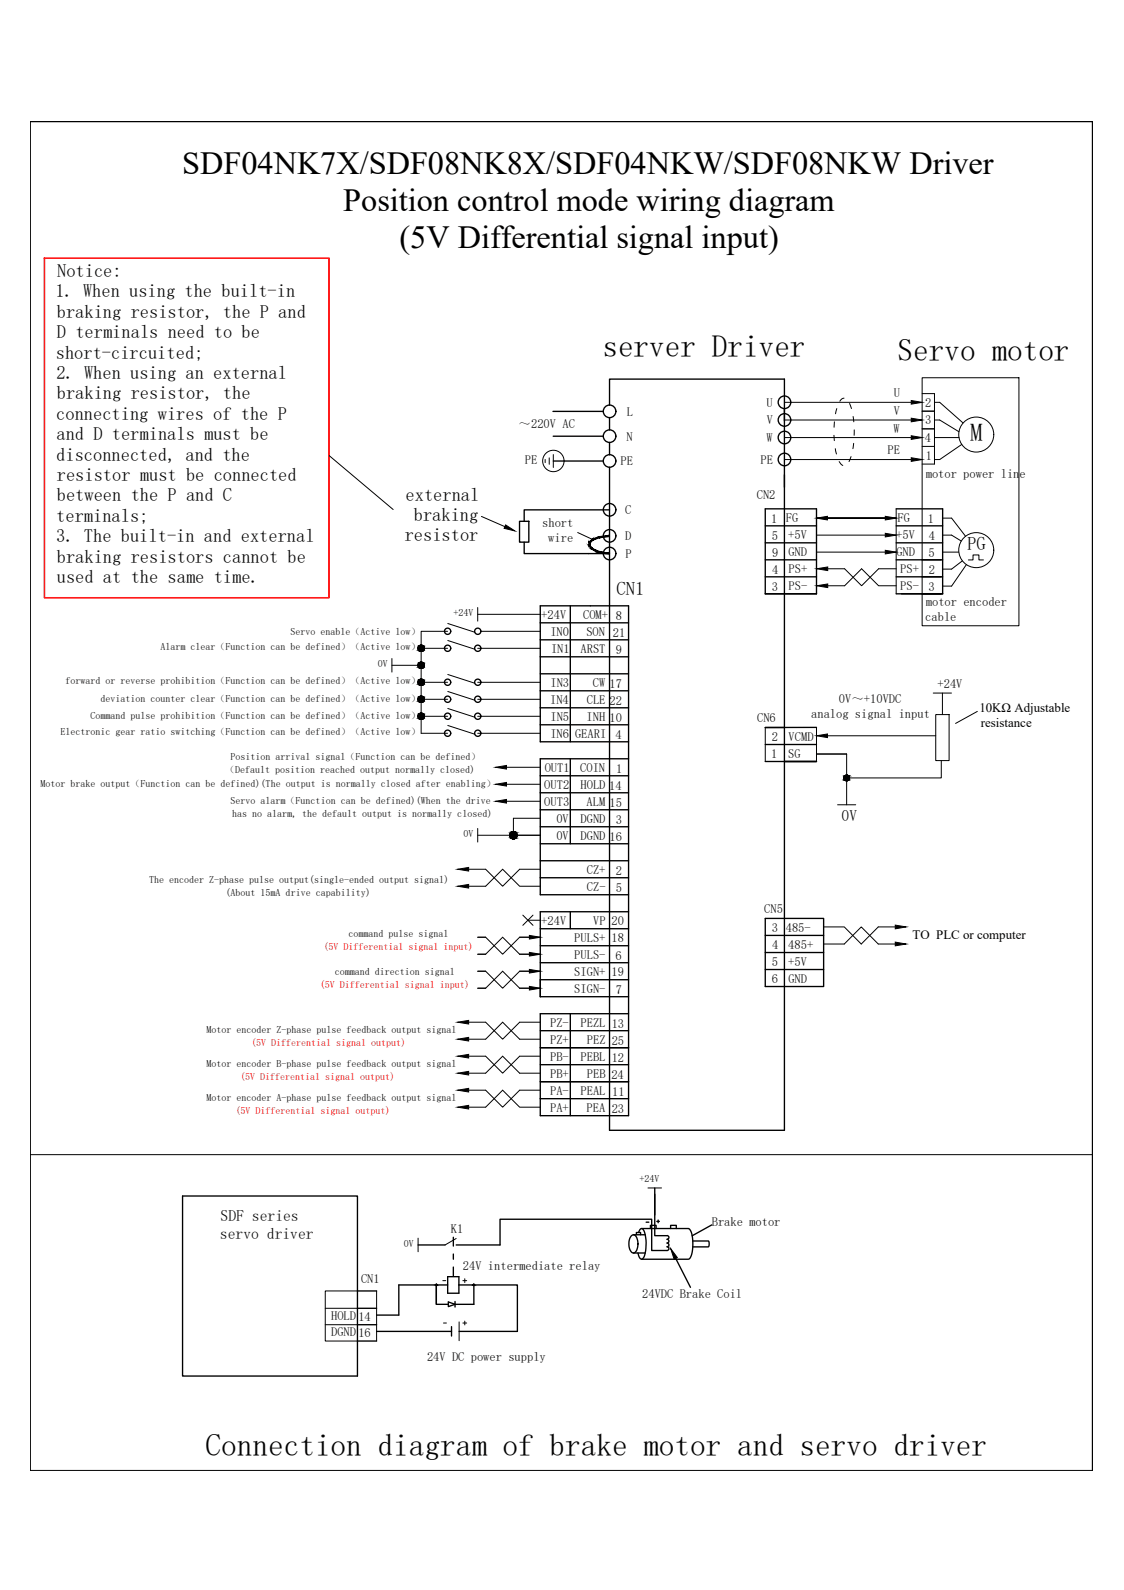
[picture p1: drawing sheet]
<svg xmlns="http://www.w3.org/2000/svg" width="210mm" height="297mm" viewBox="0 0 210 297" stroke-linecap="round" stroke-linejoin="round" font-family="sans-serif">
<!-- layer: 0 -->
<g fill="none" stroke="#000" stroke-width=".25">
<path d="M103.3 76.9h9.4M113.8 75.7v-4.9h32.7v140.4h-32.7v-123.9M113.8 78v2.3M97 97.4h1.8v3.9h-1.8zM103.3 81.5h9.4M103.3 86.1h9.4M113.8 95.3h-15.9v2.1M113.8 82.7v2.3M142.9 98.2h9.6M167.4 98.2h8.6M167.4 95.1h8.6v15.8h-8.6M97.9 101.3v2.1h15.9"/>
<path d="M100.9 116.4h16.5M100.9 119.5h16.5M106.5 113.2v25.4M142.9 110.9h9.6M142.9 110.9v-15.8h9.6v15.8M142.9 101.4h9.6M142.9 104.6h9.6M142.9 107.8h9.6M167.4 101.4h8.6M167.4 104.6h8.6M167.4 107.8h8.6M100.9 122.7v3.2h16.5"/>
<path d="M100.9 122.7v-9.5h16.5v95.2h-16.5v-6.3h16.5h-16.5v-3.2M100.9 125.9v12.7h16.5M100.9 122.7h16.5M100.9 129.1h16.5M100.9 132.2h16.5M100.9 135.4h16.5M142.9 139.1h9.6M152.5 135.9h-9.6M100.9 151.3v3.2h16.5M100.9 154.5v12.7h16.5M100.9 144.9h16.5M100.9 148.1h16.5"/>
<path d="M100.9 151.3h16.5M100.9 157.6h16.5M106.5 141.8v15.8M117.4 141.8h-16.5v9.5M142.9 142.3h9.6M100.9 160.8h16.5M100.9 173.5v3.2h16.5M100.9 176.7v3.2h16.5M100.9 179.9v3.1h16.5M100.9 164h16.5M106.5 170.3v3.2M117.4 170.3h-16.5v3.2h16.5"/>
<path d="M142.9 174.8h10.9v-3.2h-10.9v12.7h10.9v-3.2M153.8 174.8v3.1h-10.9M153.8 177.9v3.2h-10.9M100.9 192.6v3.1h16.5h-16.5v3.2h16.5M100.9 183v3.2h16.5M106.5 189.4v19M117.4 189.4h-16.5v3.2h16.5M100.9 205.3h16.5M34.1 223.4h32.7v33.7h-32.7zM78.1 232.6h5M83.6 238.5h2.1v3.1h-2.1zM84.7 231.1v1.7"/>
<path d="M84.7 234.3v.9M84.7 236.7v1.7M117.9 230.9a.65 .65 0 0 1 .7-.1 .65 .65 0 0 1 .4 .7 2.22 2.22 0 0 1-.7 2.6 1.75 1.75 0 0 1-.8-2.2zM118.3 230.7h2.2M118.3 234.1h2.2M118.8 230.7v-.4h.8v.4M119.2 230.3l.2-.3a.47 .47 0 0 1 .5-.5 5.1 5.1 0 0 1 .7 4.1l-.3 1.1-.4 .5a1 1 0 0 1-.8-1.1M119.8 229.5h8.7a2.32 2.32 0 0 1 .9 2.2 4.8 4.8 0 0 1-.7 3.5h-8.9M120.7 228.3h.5M121.5 229.5v-.6h1v.6M122.3 223.1v7.7h2.3M122.3 221.9v5.1"/>
<path d="M122.7 228.2h.4M122.9 227.9v.5M124.6 230.8a.35 .35 0 0 1 .3 .4 .35 .35 0 0 1-.3 .3 .35 .35 0 0 1 .3 .4 .35 .35 0 0 1-.3 .3 .35 .35 0 0 1 .3 .4 .35 .35 0 0 1-.3 .3 .35 .35 0 0 1 .3 .4 .35 .35 0 0 1-.3 .3h-2.9v-5.8h-28.3v4.8h-8.2M125.2 229.5v-.6h1.1v.6M126.2 235.1l2.7 5.4M129.4 231.8h2.9a.97 .97 0 0 1 0 1.1h-2.9M132.9 228.8l-3.6 2.1M66.8 241.2h3.5M66.8 244.4h3.5M66.8 247.5h3.5M66.8 250.5h3.5M70.3 248.7h14"/>
<path d="M81.5 243.7v-3.6v3.6h2.2M83.6 240.1h-9.1v5.6h-4.2M83.7 243.7v-.5l1.3 .5h3.5v-3.6h8.1v8.6h-10.9M84.3 247.8v1.8M85 243.1v.6l-1.3 .4v-.4M85 243.7v.5M85.7 240.1h2.8M5.6 274.7v-252h198.4v252"/>
<circle cx="113.8" cy="76.8" r="1.17"/>
<circle cx="146.5" cy="75.2" r="1.17"/>
<circle cx="146.5" cy="78.5" r="1.17"/>
<circle cx="113.8" cy="81.5" r="1.17"/>
<circle cx="113.8" cy="95.2" r="1.17"/>
<circle cx="113.8" cy="86.1" r="1.17"/>
<circle cx="146.5" cy="81.7" r="1.17"/>
<circle cx="146.5" cy="85.8" r="1.17"/>
<circle cx="83.6" cy="117.9" r=".58"/>
<circle cx="89.2" cy="117.9" r=".58"/>
<circle cx="113.8" cy="103.4" r="1.17"/>
<circle cx="113.8" cy="100.1" r="1.17"/>
<circle cx="78.7" cy="121.1" r=".58"/>
<circle cx="78.7" cy="133.8" r=".58"/>
<circle cx="78.7" cy="124.3" r=".58"/>
<circle cx="78.7" cy="127.5" r=".58"/>
<circle cx="78.7" cy="130.6" r=".58"/>
<circle cx="83.6" cy="133.8" r=".58"/>
<circle cx="83.6" cy="137" r=".58"/>
<circle cx="83.6" cy="127.5" r=".58"/>
<circle cx="83.6" cy="130.6" r=".58"/>
<circle cx="83.6" cy="121.1" r=".58"/>
<circle cx="89.2" cy="133.8" r=".58"/>
<circle cx="89.2" cy="121.1" r=".58"/>
<circle cx="89.2" cy="127.5" r=".58"/>
<circle cx="89.2" cy="130.6" r=".58"/>
<circle cx="89.2" cy="137" r=".58"/>
<circle cx="81.5" cy="240" r=".12"/>
<circle cx="88.5" cy="240" r=".12"/>
</g>
<g fill="none" stroke="#000" stroke-width=".19">
<path d="M146.5 75.2h23.7M146.5 78.5h23.7M155.8 78.8v1M156.3 76.3l-.3 1M157.6 74.4l-.4 .1-.4 .5M158.7 75.4l.3 .9M159.3 77.8l.1 1M172.2 70.6h18.1v46.3h-18.1zM172.2 73.5h2.3v3.3h-2.3h2.3v3.3h-2.3h2.3v3.3h-2.3M174.5 75.2h1l4.3 3.8M174.5 78.5h1l3.6 2.1M61.4 85.1l12 10.1"/>
<path d="M89.9 96.5l4.4 1.9M101.8 85.8v.6M102.6 85.5v1.2M103.3 84.9v2.4M107.9 99.5l2.8 1.3M146.5 81.7h23.7M146.5 85.9h23.7M152.5 96.8h14.9h-14.9h12.8M152.5 100h12.8M155.7 81.3l.1 1M156 83.8l.2 1M156.7 86.2l.7 .8"/>
<path d="M158.9 85.3l-.3 .9M159.4 82.8l-.1 1M159.5 80.3v1M167.4 95.1v15.8M174.5 81.7h4.6M174.5 83.4v3.3h-2.3M176 96.8h1.7l2.6 3.4M176 100h1.7l1.8 1.1M179.6 83l-4.1 2.9h-1M83.6 117.9h-5v19.1h5M83.6 116.5l5.1 1.6M83.6 119.7l5.1 1.6"/>
<path d="M89.2 113.5v2.5M89.2 114.8h11.7M89.8 117.9h11.1M152.5 103.1h12.8M154.6 109.4h3.1l3.2-3.1 3.2 3.1h3.3M154.6 106.3h3.1l3.2 3.1 3.2-3.1h3.3M176 103.1h3M179.7 104.8l-2 1.5h-1.7M180.5 105.5l-2.8 4h-1.7M180.8 104.6h.9v-.9h1.1v.9h.9M73.2 124.3h5.4M73.2 123v2.6"/>
<path d="M78.6 121.1h5M78.6 127.5h5M78.6 130.6h5M78.6 133.8h5M83.6 126l5.1 1.6M83.6 129.2l5.1 1.6M83.6 132.4l5.1 1.6M83.6 135.5l5.1 1.7M89.2 121.1h11.7M89.2 127.5h11.7M89.2 130.6h11.7M89.2 133.8h11.7"/>
<path d="M89.2 137h11.7M142.9 135.9v6.4M152.5 135.9v6.4M154.5 137.5h20.2M174.3 129.5h3.4M174.7 133.5h2.5v8.6h-2.5zM176 129.5v4M182.5 132.9l-4.1 2.2M89.2 154.8v2.5M94.6 143.3h6.3M94.6 146.5h6.3M94.6 149.7h6.3"/>
<path d="M100.9 152.9h-5v3.1h5h-11.7M152.5 140.9h5.6v4.4h17.7v-3.2M156.4 150.3h3.4M158.1 145.3v5M87.5 165.6h3.2l3.2-3.2 3.1 3.2h3.9M87.5 162.4h3.2l3.2 3.2 3.1-3.2h3.9M89.2 175.1h1.5l3.2 3.2 3.1-3.2h3.9M89.2 178.3h1.5l3.2-3.2 3.1 3.2h3.9M97.6 171l1.9 1.9M98.6 171.9h2.3M99.5 171l-1.9 1.9M153.8 173.2h3.9l3.1 3.2 3.2-3.2h3.2"/>
<path d="M153.8 176.4h3.9l3.1-3.2 3.2 3.2h3.2M87.5 191h3.2l3.2 3.1 3.1-3.1h3.9M87.5 197.3h3.2l3.2 3.2 3.1-3.2h3.9M87.5 194.1h3.2l3.2-3.1 3.1 3.1h3.9M89.2 181.4h1.5l3.2 3.2 3.1-3.2h3.9M89.2 184.6h1.5l3.2-3.2 3.1 3.2h3.9M5.6 215.7h198.4M87.5 206.8h3.2l3.2-3.1 3.1 3.1h3.9M87.5 203.7h3.2l3.2 3.1 3.1-3.1h3.9M87.5 200.5h3.2l3.2-3.2 3.1 3.2h3.9M78.1 231.3v2.5M82.7 239.2h.5"/>
<path d="M85.2 231.4l-2.1 1.2M86.4 239.2h.8M86.8 238.9v.7M121 221.9h2.5M60.7 244.4h6.1M60.7 247.5h6.1M66.8 241.2h-6.1v9.3h6.1M70.3 241.2v9.3M82.8 247.2h.6M85.7 247v3.5M86.4 247.2h.8M86.8 246.8v.7"/>
<path d="M5.6 274.7h198.4"/>
<circle cx="103.3" cy="86.1" r="2"/>
<circle cx="182.3" cy="81.2" r="3.3"/>
<circle cx="182.3" cy="102.8" r="3.3"/>
<circle cx="95.9" cy="156" r=".69"/>
<circle cx="158.1" cy="145.3" r=".54"/>
</g>
<g fill="#000" stroke="#000" stroke-width=".19">
<path d="M170.2 74.8l2 .4-2 .3zM170.2 78.1l2 .4-2 .3zM94.4 98.1l1.8 1.1-2.1-.5zM152.5 96.8l2-.3v.6zM165.3 96.5l2.1 .3-2.1 .3zM165.3 99.6l2.1 .4-2.1 .3zM170.2 81.4l2 .3-2 .4zM170.2 85.5l2 .4-2 .3zM152.5 109.4l2.1-.3v.7zM152.5 106.3l2.1-.4v.7zM165.3 102.8l2.1 .3-2.1 .4zM78.5 124.9h.3z"/>
<path d="M78.5 121.7h.3zM78.5 128h.3zM78.5 131.2h.3zM78.5 134.4h.3zM78.6 123.7h.1zM78.6 120.5h.1zM78.6 126.9h.1zM78.6 130.1h.1zM78.6 133.2h.1zM152.5 137.5l2-.4v.7zM92.6 143.3l2-.3v.7zM92.6 146.5l2-.3v.7z"/>
<path d="M92.6 149.7l2-.3v.6zM95.7 156.7h.3zM95.8 155.4h.2zM158 145.9h.2zM158 144.8h.2zM85.5 165.6l2-.4v.7zM85.5 162.4l2-.3v.6zM98.9 177.9l2 .4-2 .3zM98.9 174.8l2 .3-2 .3zM167.2 176l2 .4-2 .3zM167.2 172.8l2 .4-2 .3zM85.5 197.3l2-.3v.7z"/>
<path d="M85.5 191l2-.4v.7zM85.5 194.1l2-.3v.7zM98.9 184.3l2 .3-2 .4zM98.9 181.1l2 .3-2 .4zM85.5 200.5l2-.3v.6zM85.5 203.7l2-.4v.7zM85.5 206.8l2-.3v.7zM81.4 239.9h.1zM88.4 239.9h.1zM125.3 233.3l1.2 1.6-.6 .3z"/>
<path d="M111.9 100.5l1.9-.3v-.2zM111.9 100.2l1.9-.2-1.9 .5zM110.8 100.9l1.1-.4v-.3zM110.6 100.7l1.3-.5-1.1 .7zM110.6 100.7l-.4 .7 .6-.5zM110 101.3l.6-.6-.4 .7zM110 101.3l.2 .6v-.5zM110 101.3l.2 .6h-.3zM109.9 101.9l.7 .5-.4-.5zM109.9 101.9l.7 .5-.2 .2zM110.6 102.4l-.2 .2 1 .2zM110.4 102.6l1 .2-.1 .3zM111.4 102.8l-.1 .3 1.2 .1zM111.3 103.1l1.2 .1-.1 .2zM112.5 103.2l-.1 .2 1.4-.1zM112.4 103.4l1.4-.1v.2z"/>
<path d="M78.5 124.9h.2zM78.6 124.9h.1z"/>
<path d="M78.5 121.7h.2zM78.6 121.7h.1z"/>
<path d="M78.5 128h.2zM78.6 128h.1z"/>
<path d="M78.5 131.2h.2zM78.6 131.2h.1z"/>
<path d="M78.5 134.4h.2zM78.6 134.4h.1z"/>
<path d="M78.6 123.7h.2zM78.5 123.7h.3z"/>
<path d="M78.6 120.5h.2zM78.5 120.5h.3z"/>
<path d="M78.6 126.9h.2zM78.5 126.9h.3z"/>
<path d="M78.6 130.1h.2zM78.5 130.1h.3z"/>
<path d="M78.6 133.2h.2zM78.5 133.2h.3z"/>
<path d="M78.5 123.7h.3zM78.5 123.7h.3z"/>
<path d="M78.5 120.5l.3 .1zM78.5 120.6h.3z"/>
<path d="M78.5 126.9h.3zM78.5 126.9h.3z"/>
<path d="M78.5 130.1h.3zM78.5 130.1h.3z"/>
<path d="M78.5 133.2l.3 .1zM78.5 133.3h.3z"/>
<path d="M78.5 123.7l.4 .1zM78.4 123.8h.5z"/>
<path d="M78.5 124.8h.3zM78.5 124.8l.3 .1z"/>
<path d="M78.5 120.6h.4zM78.4 120.6h.5z"/>
<path d="M78.5 121.7h.3zM78.5 121.7h.3z"/>
<path d="M78.5 126.9h.4zM78.4 126.9h.5z"/>
<path d="M78.5 128h.3zM78.5 128h.3z"/>
<path d="M78.5 130.1h.4zM78.4 130.1h.5z"/>
<path d="M78.5 131.2h.3zM78.5 131.2h.3z"/>
<path d="M78.5 133.3h.4zM78.4 133.3h.5z"/>
<path d="M78.5 134.4h.3zM78.5 134.4h.3z"/>
<path d="M78.4 123.8h.5zM78.4 123.8h.5z"/>
<path d="M78.4 124.8h.5zM78.4 124.8h.4z"/>
<path d="M78.4 120.6h.5zM78.4 120.6h.5z"/>
<path d="M78.4 121.6h.5zM78.4 121.6l.4 .1z"/>
<path d="M78.4 126.9l.5 .1zM78.4 127h.5z"/>
<path d="M78.4 128h.5zM78.4 128h.4z"/>
<path d="M78.4 130.1h.5zM78.4 130.1h.5z"/>
<path d="M78.4 131.2h.5zM78.4 131.2h.4z"/>
<path d="M78.4 133.3h.5zM78.4 133.3h.5z"/>
<path d="M78.4 134.3h.5zM78.4 134.3l.4 .1z"/>
<path d="M78.4 123.8h.6zM78.3 123.8h.7z"/>
<path d="M78.4 124.8h.5zM78.4 124.8h.5z"/>
<path d="M78.4 120.6h.6zM78.3 120.6h.7z"/>
<path d="M78.4 121.6h.5zM78.4 121.6h.5z"/>
<path d="M78.4 127h.6zM78.3 127h.7z"/>
<path d="M78.4 128h.5zM78.4 128h.5z"/>
<path d="M78.4 130.1l.6 .1zM78.3 130.2h.7z"/>
<path d="M78.4 131.1h.5zM78.4 131.1l.5 .1z"/>
<path d="M78.4 133.3h.6zM78.3 133.3h.7z"/>
<path d="M78.4 134.3h.5zM78.4 134.3h.5z"/>
<path d="M78.3 123.8h.7zM78.3 123.8h.7z"/>
<path d="M78.3 124.8h.7zM78.3 124.8h.6z"/>
<path d="M78.3 120.6l.7 .1zM78.3 120.7h.7z"/>
<path d="M78.3 121.6h.7zM78.3 121.6h.6z"/>
<path d="M78.3 127h.7zM78.3 127h.7z"/>
<path d="M78.3 127.9h.7zM78.3 127.9l.6 .1z"/>
<path d="M78.3 130.2h.7zM78.3 130.2h.7z"/>
<path d="M78.3 131.1h.7zM78.3 131.1h.6z"/>
<path d="M78.3 133.3l.7 .1zM78.3 133.4h.7z"/>
<path d="M78.3 134.3h.7zM78.3 134.3h.6z"/>
<path d="M78.3 123.8l.8 .1zM78.3 123.8l.8 .1z"/>
<path d="M78.3 124.7h.7zM78.3 124.7l.7 .1z"/>
<path d="M78.3 120.7h.8zM78.3 120.7h.8z"/>
<path d="M78.3 121.6h.7zM78.3 121.6h.7z"/>
<path d="M78.3 127l.8 .1zM78.3 127l.8 .1z"/>
<path d="M78.3 127.9h.7zM78.3 127.9h.7z"/>
<path d="M78.3 130.2h.8zM78.3 130.2h.8z"/>
<path d="M78.3 131.1h.7zM78.3 131.1h.7z"/>
<path d="M78.3 133.4h.8zM78.3 133.4h.8z"/>
<path d="M78.3 134.3h.7zM78.3 134.3h.7z"/>
<path d="M78.2 123.9h.9zM78.2 123.9h.9z"/>
<path d="M78.2 124.7h.9zM78.2 124.7h.8z"/>
<path d="M78.2 120.7l.9 .1zM78.2 120.7l.9 .1z"/>
<path d="M78.2 121.5h.9zM78.2 121.5l.8 .1z"/>
<path d="M78.2 127.1h.9zM78.2 127.1h.9z"/>
<path d="M78.2 127.9h.9zM78.2 127.9h.8z"/>
<path d="M78.2 130.2l.9 .1zM78.2 130.2l.9 .1z"/>
<path d="M78.2 131h.9zM78.2 131l.8 .1z"/>
<path d="M78.2 133.4l.9 .1zM78.2 133.4l.9 .1z"/>
<path d="M78.2 134.2h.9zM78.2 134.2l.8 .1z"/>
<path d="M78.2 123.9l1 .1zM78.2 123.9l1 .1z"/>
<path d="M78.2 124.7h.9zM78.2 124.7h.9z"/>
<path d="M78.2 120.8h1zM78.2 120.8h1z"/>
<path d="M78.2 121.5h.9zM78.2 121.5h.9z"/>
<path d="M78.2 127.1h1zM78.2 127.1h1z"/>
<path d="M78.2 127.8h.9zM78.2 127.8l.9 .1z"/>
<path d="M78.2 130.3h1zM78.2 130.3h1z"/>
<path d="M78.2 131h.9zM78.2 131h.9z"/>
<path d="M78.2 133.5h1zM78.2 133.5h1z"/>
<path d="M78.2 134.2h.9zM78.2 134.2h.9z"/>
<path d="M78.2 124h1zM78.2 124h1z"/>
<path d="M78.2 124.6h1zM78.2 124.6l.9 .1z"/>
<path d="M78.2 120.8h1zM78.2 120.8h1z"/>
<path d="M78.2 121.4h1zM78.2 121.4l.9 .1z"/>
<path d="M78.2 127.1l1 .1zM78.2 127.1l1 .1z"/>
<path d="M78.2 127.8h1zM78.2 127.8h.9z"/>
<path d="M78.2 130.3l1 .1zM78.2 130.3l1 .1z"/>
<path d="M78.2 131h1zM78.2 131h.9z"/>
<path d="M78.2 133.5h1zM78.2 133.5h1z"/>
<path d="M78.2 134.1h1zM78.2 134.1l.9 .1z"/>
<path d="M78.1 124l1.1 .1zM78.1 124l1.1 .1z"/>
<path d="M78.1 124.5h1.1zM78.1 124.5l1.1 .1z"/>
<path d="M78.1 120.8l1.1 .1zM78.1 120.8l1.1 .1z"/>
<path d="M78.1 121.4h1.1zM78.1 121.4h1.1z"/>
<path d="M78.1 127.2l1.1 .1zM78.1 127.2l1.1 .1z"/>
<path d="M78.1 127.7h1.1zM78.1 127.7l1.1 .1z"/>
<path d="M78.1 130.4h1.1zM78.1 130.4h1.1z"/>
<path d="M78.1 130.9h1.1zM78.1 130.9l1.1 .1z"/>
<path d="M78.1 133.5l1.1 .1zM78.1 133.5l1.1 .1z"/>
<path d="M78.1 134.1h1.1zM78.1 134.1h1.1z"/>
<path d="M78.1 124.1h1.1zM78.1 124.1h1.1z"/>
<path d="M78.1 124.5h1.1zM78.1 124.5h1.1z"/>
<path d="M78.1 120.9h1.1zM78.1 120.9h1.1z"/>
<path d="M78.1 121.3h1.1zM78.1 121.3l1.1 .1z"/>
<path d="M78.1 127.3h1.1zM78.1 127.3h1.1z"/>
<path d="M78.1 127.7h1.1zM78.1 127.7h1.1z"/>
<path d="M78.1 130.4l1.1 .1zM78.1 130.4l1.1 .1z"/>
<path d="M78.1 130.9h1.1zM78.1 130.9h1.1z"/>
<path d="M78.1 133.6h1.1zM78.1 133.6h1.1z"/>
<path d="M78.1 134h1.1zM78.1 134l1.1 .1z"/>
<path d="M78.1 124.1l1.1 .1zM78.1 124.1l1.1 .1z"/>
<path d="M78.1 124.2h1.1zM78.1 124.2h1.1z"/>
<path d="M78.1 124.4l1.1 .1zM78.1 124.4l1.1 .1z"/>
<path d="M78.1 124.5h1.1zM78.1 124.5h1.1z"/>
<path d="M78.1 120.9l1.1 .1zM78.1 120.9l1.1 .1z"/>
<path d="M78.1 121l1.1 .1zM78.1 121l1.1 .1z"/>
<path d="M78.1 121.2l1.1 .1zM78.1 121.2l1.1 .1z"/>
<path d="M78.1 121.3h1.1zM78.1 121.3h1.1z"/>
<path d="M78.1 127.3l1.1 .1zM78.1 127.3l1.1 .1z"/>
<path d="M78.1 127.4h1.1zM78.1 127.4h1.1z"/>
<path d="M78.1 127.6h1.1zM78.1 127.6h1.1z"/>
<path d="M78.1 127.6h1.1zM78.1 127.6l1.1 .1z"/>
<path d="M78.1 130.5h1.1zM78.1 130.5h1.1z"/>
<path d="M78.1 130.5l1.1 .1zM78.1 130.5l1.1 .1z"/>
<path d="M78.1 130.7l1.1 .1zM78.1 130.7l1.1 .1z"/>
<path d="M78.1 130.8h1.1zM78.1 130.8l1.1 .1z"/>
<path d="M78.1 133.6l1.1 .1zM78.1 133.6l1.1 .1z"/>
<path d="M78.1 133.7l1.1 .1zM78.1 133.7l1.1 .1z"/>
<path d="M78.1 133.9l1.1 .1zM78.1 133.9l1.1 .1z"/>
<path d="M78.1 134h1.1zM78.1 134h1.1z"/>
<path d="M78.1 124.2l1.1 .1zM78.1 124.2l1.1 .1z"/>
<path d="M78.1 124.3h1.1zM78.1 124.3h1.1z"/>
<path d="M78.1 124.3h1.1zM78.1 124.3l1.1 .1z"/>
<path d="M78.1 121.1h1.1zM78.1 121.1h1.1z"/>
<path d="M78.1 121.1l1.1 .1zM78.1 121.1l1.1 .1z"/>
<path d="M78.1 121.2h1.1zM78.1 121.2h1.1z"/>
<path d="M78.1 127.4l1.1 .1zM78.1 127.4l1.1 .1z"/>
<path d="M78.1 127.5h1.1zM78.1 127.5h1.1z"/>
<path d="M78.1 127.5h1.1zM78.1 127.5l1.1 .1z"/>
<path d="M78.1 130.6h1.1zM78.1 130.6h1.1z"/>
<path d="M78.1 130.6l1.1 .1zM78.1 130.6l1.1 .1z"/>
<path d="M78.1 130.7h1.1zM78.1 130.7h1.1z"/>
<path d="M78.1 133.8h1.1zM78.1 133.8h1.1z"/>
<path d="M78.1 133.8l1.1 .1zM78.1 133.8l1.1 .1z"/>
<path d="M78.1 133.9h1.1zM78.1 133.9h1.1z"/>
<path d="M95.7 156.7h.3zM95.8 156.7h.2z"/>
<path d="M95.8 155.4h.2zM95.7 155.4h.3z"/>
<path d="M95.7 155.4h.4zM95.6 155.4h.5z"/>
<path d="M95.6 155.4h.6zM95.6 155.4h.6z"/>
<path d="M95.6 156.7h.5zM95.6 156.7h.4z"/>
<path d="M95.6 155.4h.6zM95.5 155.4h.7z"/>
<path d="M95.6 156.7h.6zM95.6 156.7h.5z"/>
<path d="M95.5 155.4l.8 .1zM95.5 155.5h.8z"/>
<path d="M95.5 156.6h.7zM95.5 156.6l.7 .1z"/>
<path d="M95.5 155.5h.8zM95.5 155.5h.8z"/>
<path d="M95.5 156.6h.8zM95.5 156.6h.7z"/>
<path d="M95.4 155.5l1 .1zM95.4 155.5l1 .1z"/>
<path d="M95.4 156.6h.9zM95.4 156.6h.9z"/>
<path d="M95.4 155.6h1zM95.3 155.6h1.1z"/>
<path d="M95.4 156.5h1zM95.4 156.5l.9 .1z"/>
<path d="M95.3 155.6l1.1 .1zM95.3 155.6l1.1 .1z"/>
<path d="M95.3 156.5h1.1zM95.3 156.5h1.1z"/>
<path d="M95.3 155.7h1.2zM95.3 155.7h1.2z"/>
<path d="M95.3 156.4h1.1zM95.3 156.4l1.1 .1z"/>
<path d="M95.3 155.7l1.2 .1zM95.3 155.7l1.2 .1z"/>
<path d="M95.3 156.4h1.2zM95.3 156.4h1.1z"/>
<path d="M95.2 155.8l1.3 .1zM95.2 155.8l1.3 .1z"/>
<path d="M95.2 156.3h1.3zM95.2 156.3l1.3 .1z"/>
<path d="M95.2 155.9h1.4zM95.2 155.9h1.4z"/>
<path d="M95.2 156.2h1.3zM95.2 156.2l1.3 .1z"/>
<path d="M95.2 155.9l1.4 .1zM95.2 155.9l1.4 .1z"/>
<path d="M95.2 156h1.4zM95.2 156h1.4z"/>
<path d="M95.2 156.1l1.4 .1zM95.2 156.1l1.4 .1z"/>
<path d="M95.2 156.2h1.4zM95.2 156.2h1.3z"/>
<path d="M95.2 156h1.4zM95.2 156l1.4 .1z"/>
<path d="M158 145.9h.2zM158 145.9h.2z"/>
<path d="M158 144.8h.2zM158 144.8h.2z"/>
<path d="M158 144.8h.3zM157.9 144.8h.4z"/>
<path d="M157.9 144.8l.4 .1zM157.9 144.9h.4z"/>
<path d="M157.9 145.8h.4zM157.9 145.8l.3 .1z"/>
<path d="M157.9 144.9h.5zM157.8 144.9h.6z"/>
<path d="M157.9 145.8h.4zM157.9 145.8h.4z"/>
<path d="M157.8 144.9h.6zM157.8 144.9h.6z"/>
<path d="M157.8 145.8h.6zM157.8 145.8h.5z"/>
<path d="M157.8 144.9h.6zM157.8 144.9h.6z"/>
<path d="M157.8 145.8h.6zM157.8 145.8h.6z"/>
<path d="M157.8 144.9l.7 .1zM157.8 144.9l.7 .1z"/>
<path d="M157.8 145.7h.6zM157.8 145.7l.6 .1z"/>
<path d="M157.7 145h.8zM157.7 145h.8z"/>
<path d="M157.7 145.7h.8zM157.7 145.7h.7z"/>
<path d="M157.7 145l.9 .1zM157.7 145l.9 .1z"/>
<path d="M157.7 145.7h.8zM157.7 145.7h.8z"/>
<path d="M157.7 145.1h.9zM157.7 145.1h.9z"/>
<path d="M157.7 145.6h.9zM157.7 145.6l.8 .1z"/>
<path d="M157.6 145.1h1zM157.6 145.1h1z"/>
<path d="M157.6 145.6h1zM157.6 145.6h1z"/>
<path d="M157.6 145.1l1 .1zM157.6 145.1l1 .1z"/>
<path d="M157.6 145.5h1zM157.6 145.5l1 .1z"/>
<path d="M157.6 145.2h1zM157.6 145.2h1z"/>
<path d="M157.6 145.5h1zM157.6 145.5h1z"/>
<path d="M157.6 145.2l1 .1zM157.6 145.2l1 .1z"/>
<path d="M157.6 145.3h1zM157.6 145.3h1z"/>
<path d="M157.6 145.3l1 .1zM157.6 145.3l1 .1z"/>
<path d="M157.6 145.4h1zM157.6 145.4h1z"/>
<path d="M157.6 145.4h1zM157.6 145.4l1 .1z"/>
<path d="M81.4 240h.2zM81.4 240h.2zM81.4 240h.2z"/>
<path d="M81.4 240h.1zM81.4 240h.1zM81.4 240h.1z"/>
<path d="M81.4 239.9l.1 .1zM81.4 239.9l.1 .1zM81.4 240h.1z"/>
<path d="M81.4 240h.2zM81.4 240h.2zM81.4 240h.2z"/>
<path d="M81.4 240h.2zM81.4 240h.2z"/>
<path d="M88.4 240h.2zM88.4 240h.2zM88.4 240h.2z"/>
<path d="M88.4 240h.2zM88.4 240h.2zM88.4 240h.2z"/>
<path d="M88.4 239.9l.2 .1zM88.4 239.9l.2 .1zM88.4 240h.2z"/>
<path d="M88.4 240h.2zM88.4 240h.2zM88.4 240h.2z"/>
<path d="M88.4 240h.2zM88.4 240h.2zM88.4 240h.2zM88.4 240h.2z"/>
<path d="M81.4 240.1h.1zM81.4 240.1h.1z"/>
<path d="M81.4 240.1h.1zM81.4 240.1h.1z"/>
<path d="M81.4 240.1h.1zM81.4 240.1h.1zM81.4 240.1h.1zM81.4 240.1h.2z"/>
<path d="M81.4 240.1h.1zM81.4 240.1h.1z"/>
<path d="M81.4 240.1h.2zM81.4 240.1h.2z"/>
<path d="M81.4 240h.2zM81.4 240h.2z"/>
<path d="M81.4 240h.2zM81.4 240h.2zM81.4 240h.2zM81.4 240h.2z"/>
<path d="M81.4 240l.2 .1zM81.4 240l.2 .1zM81.4 240.1h.2zM81.4 240.1h.2z"/>
<path d="M81.4 240.1h.2zM81.4 240.1h.2zM81.4 240.1h.2zM81.4 240.1h.2z"/>
<path d="M81.4 240.1h.2zM81.4 240.1h.2zM81.4 240.1h.2zM81.4 240.1h.2zM81.4 240.1h.2zM81.4 240.1h.2z"/>
<path d="M88.4 240.1h.1zM88.4 240.1h.2z"/>
<path d="M88.4 240.1h.1zM88.4 240.1h.1z"/>
<path d="M88.4 240.1h.2zM88.4 240.1h.2zM88.4 240.1h.2zM88.4 240.1h.2z"/>
<path d="M88.4 240.1h.2zM88.4 240.1h.2z"/>
<path d="M88.4 240h.2zM88.4 240h.2zM88.4 240h.2zM88.4 240h.2z"/>
<path d="M88.4 240.1h.2zM88.4 240.1h.2z"/>
<path d="M88.4 240.1h.2zM88.4 240.1h.2zM88.4 240.1h.2zM88.4 240.1h.2zM88.4 240.1h.2zM88.4 240.1h.2z"/>
<path d="M88.4 240.1h.2zM88.4 240.1h.2z"/>
<path d="M88.4 240l.2 .1zM88.4 240l.2 .1zM88.4 240.1h.2zM88.4 240.1h.2z"/>
<path d="M88.4 240.1h.2zM88.4 240.1h.2z"/>
</g>
<path d="M8.3 48.2h53.1v63.5h-53.1z" fill="none" stroke="#f00" stroke-width=".3"/>
<g font-size="6">
<text x="34" y="32.5">SDF04NK7X/SDF08NK8X/SDF04NKW/SDF08NKW Driver</text>
<text x="64.1" y="39.4">Position control mode wiring diagram</text>
<text x="74.6" y="46.3">(5V Differential signal input)</text>
</g>
<g font-size="5.8">
<text x="112.5" y="66.6">server Driver</text>
<text x="167.6" y="67.4">Servo motor</text>
<text x="38.4" y="271.9">Connection diagram of brake motor and servo driver</text>
</g>
<text font-size="4.7" x="181.2" y="82.5">M</text>
<g font-size="3.5">
<text x="180.6" y="102.7">PG</text>
<text x="115.1" y="111.2">CN1</text>
</g>
<g font-size="3.4">
<text x="10.7" y="51.8">Notice:</text>
<text x="10.3" y="55.6">1. When using the built-in</text>
<text x="10.6" y="59.4">braking resistor, the P and</text>
<text x="10.6" y="63.2">D terminals need to be</text>
<text x="10.4" y="67">short-circuited;</text>
<text x="10.5" y="70.8">2. When using an external</text>
<text x="10.6" y="74.6">braking resistor, the</text>
<text x="10.5" y="78.4">connecting wires of the P</text>
<text x="10.6" y="82.2">and D terminals must be</text>
<text x="10.5" y="86.1">disconnected, and the</text>
<text x="10.6" y="89.9">resistor must be connected</text>
<text x="10.6" y="93.7">between the P and C</text>
<text x="75.7" y="93.5">external</text>
<text x="10.5" y="97.5">terminals;</text>
<text x="10.5" y="101.3">3. The built-in and external</text>
<text x="75.6" y="101.2">resistor</text>
<text x="77.3" y="97.3">braking</text>
<text x="10.6" y="105.1">braking resistors cannot be</text>
<text x="10.6" y="108.9">used at the same time.</text>
</g>
<g font-size="2.9">
<text x="157.2" y="153.3">0V</text>
<text x="41.1" y="231.5">servo driver</text>
<text x="41.2" y="228.1">SDF series</text>
</g>
<g font-size="2.4">
<text x="182.9" y="133.1">10KΩ Adjustable</text>
<text x="183.2" y="135.8">resistance</text>
<text x="170.4" y="175.5">TO PLC or computer</text>
</g>
<g font-size="2.3">
<text x="117.1" y="77.7">L</text>
<text x="143.2" y="76">U</text>
<text x="166.9" y="74.2">U</text>
<text x="166.9" y="77.5">V</text>
<text x="172.8" y="76">2</text>
<text x="96.9" y="79.9">～220V AC</text>
<text x="117" y="82.3">N</text>
<text x="143.1" y="82.6">W</text>
<text x="143.2" y="79.3">V</text>
<text x="166.8" y="80.8">W</text>
<text x="172.7" y="82.6">4</text>
<text x="172.8" y="79.3">3</text>
<text x="98" y="86.6">PE</text>
<text x="115.9" y="86.9">PE</text>
<text x="142" y="86.7">PE</text>
<text x="165.7" y="84.9">PE</text>
<text x="172.9" y="89.2">motor power line</text>
<text x="172.9" y="85.9">1</text>
<text x="141.3" y="93.2">CN2</text>
<text x="101.3" y="98.5">short</text>
<text x="102.4" y="101.2">wire</text>
<text x="116.8" y="96.1">C</text>
<text x="116.8" y="100.9">D</text>
<text x="144" y="97.7">1</text>
<text x="144.1" y="100.8">5</text>
<text x="146.8" y="97.5">FG</text>
<text x="147.2" y="100.7">+5V</text>
<text x="167.4" y="100.7">+5V</text>
<text x="167.6" y="97.5">FG</text>
<text x="173.3" y="97.7">1</text>
<text x="173.5" y="100.8">4</text>
<text x="116.8" y="104.2">P</text>
<text x="144.2" y="104">9</text>
<text x="144.2" y="107.2">4</text>
<text x="147.2" y="103.9">GND</text>
<text x="147.2" y="107">PS+</text>
<text x="167.4" y="103.9">GND</text>
<text x="168.1" y="107">PS+</text>
<text x="173.4" y="104">5</text>
<text x="173.4" y="107.2">2</text>
<text x="144.1" y="110.4">3</text>
<text x="147.2" y="110.2">PS-</text>
<text x="168.1" y="110.2">PS-</text>
<text x="172.9" y="113.3">motor encoder</text>
<text x="173.4" y="110.4">3</text>
<text x="101.1" y="115.6">+24V</text>
<text x="102.8" y="118.8">IN0</text>
<text x="108.9" y="115.6">COM+</text>
<text x="109.5" y="118.8">SON</text>
<text x="114.4" y="119">21</text>
<text x="115" y="115.8">8</text>
<text x="172.8" y="116">cable</text>
<text x="102.9" y="122">IN1</text>
<text x="108.4" y="122">ARST</text>
<text x="115" y="122.1">9</text>
<text x="102.7" y="131.5">IN4</text>
<text x="102.8" y="128.3">IN3</text>
<text x="109.6" y="131.5">CLE</text>
<text x="110.7" y="128.3">CW</text>
<text x="113.8" y="128.5">17</text>
<text x="113.8" y="131.7">22</text>
<text x="156.7" y="131.4">0V～+10VDC</text>
<text x="175.1" y="128.6">+24V</text>
<text x="102.8" y="137.9">IN6</text>
<text x="102.8" y="134.7">IN5</text>
<text x="107.4" y="137.9">GEARI</text>
<text x="109.6" y="134.7">INH 10</text>
<text x="141.4" y="134.9">CN6</text>
<text x="151.5" y="134.1">analog signal input</text>
<text x="114.9" y="138">4</text>
<text x="144" y="141.7">1</text>
<text x="144.2" y="138.5">2</text>
<text x="147.2" y="141.5">SG</text>
<text x="147.3" y="138.3">VCMD</text>
<text x="101.6" y="147.4">OUT2</text>
<text x="101.7" y="144.2">OUT1</text>
<text x="108.3" y="144.2">COIN</text>
<text x="108.4" y="147.4">HOLD 14</text>
<text x="115.1" y="144.4">1</text>
<text x="101.6" y="150.6">OUT3</text>
<text x="103.9" y="153.7">0V</text>
<text x="108.4" y="153.7">DGND</text>
<text x="109.5" y="150.6">ALM</text>
<text x="113.8" y="150.7">15</text>
<text x="115" y="153.9">3</text>
<text x="103.9" y="156.9">0V</text>
<text x="108.4" y="156.9">DGND 16</text>
<text x="109.6" y="163.3">CZ+</text>
<text x="109.6" y="166.4">CZ-</text>
<text x="115" y="163.4">2</text>
<text x="115" y="166.6">5</text>
<text x="101.1" y="172.8">+24V</text>
<text x="110.8" y="172.8">VP</text>
<text x="114.2" y="172.9">20</text>
<text x="142.7" y="170.6">CN5</text>
<text x="107.2" y="179.1">PULS-</text>
<text x="107.2" y="175.9">PULS+</text>
<text x="114.2" y="176">18</text>
<text x="115" y="179.3">6</text>
<text x="144.1" y="174.2">3</text>
<text x="144.2" y="177.4">4</text>
<text x="146.7" y="174">485-</text>
<text x="147.2" y="177.2">485+</text>
<text x="107.2" y="185.5">SIGN-</text>
<text x="107.2" y="182.3">SIGN+</text>
<text x="114.2" y="182.4">19</text>
<text x="115" y="185.6">7</text>
<text x="144.1" y="180.5">5</text>
<text x="144.2" y="183.7">6</text>
<text x="147.2" y="180.4">+5V</text>
<text x="147.2" y="183.6">GND</text>
<text x="102.7" y="191.8">PZ-</text>
<text x="108.4" y="191.8">PEZL</text>
<text x="114.2" y="192">13</text>
<text x="102.7" y="195">PZ+</text>
<text x="109.6" y="195">PEZ</text>
<text x="114.2" y="195.2">25</text>
<text x="102.7" y="201.4">PB+</text>
<text x="102.7" y="198.2">PB-</text>
<text x="108.4" y="198.2">PEBL</text>
<text x="109.6" y="201.4">PEB</text>
<text x="114.2" y="201.5">24</text>
<text x="114.2" y="198.3">12</text>
<text x="102.7" y="207.7">PA+</text>
<text x="102.7" y="204.5">PA-</text>
<text x="108.4" y="204.5">PEAL</text>
<text x="109.6" y="207.7">PEA</text>
<text x="114.2" y="207.9">23</text>
<text x="114.3" y="204.7">11</text>
<text x="84.2" y="230.3">K1</text>
<text x="132.9" y="229">Brake motor</text>
<text x="67.4" y="239.8">CN1</text>
<text x="86.5" y="237.2">24V intermediate relay</text>
<text x="119.9" y="242.5">24VDC Brake Coil</text>
<text x="61.8" y="246.6">HOLD</text>
<text x="61.8" y="249.7">DGND</text>
<text x="66.9" y="249.8">16</text>
<text x="66.9" y="246.8">14</text>
<text x="79.7" y="254.3">24V DC power supply</text>
</g>
<g font-size="1.9">
<text x="54.2" y="118.7">Servo enable（Active low）</text>
<text x="84.7" y="115.1">+24V</text>
<text x="29.9" y="121.5">Alarm clear（Function can be defined）（Active low）</text>
<text x="70.5" y="124.6">0V</text>
<text x="12.2" y="127.8">forward or reverse prohibition（Function can be defined）（Active low）</text>
<text x="18.7" y="131.1">deviation counter clear（Function can be defined）（Active low）</text>
<text x="11.3" y="137.4">Electronic gear ratio switching（Function can be defined）（Active low）</text>
<text x="16.9" y="134.4">Command pulse prohibition（Function can be defined）（Active low）</text>
<text x="43" y="142">Position arrival signal（Function can be defined）</text>
<text x="7.6" y="147">Motor brake output（Function can be defined)(The output is normally closed after enabling）</text>
<text x="42" y="144.4">（Default position reached output normally closed)</text>
<text x="43.1" y="150.2">Servo alarm（Function can be defined)(When the drive</text>
<text x="43.4" y="152.6">has no alarm, the default output is normally closed)</text>
<text x="86.6" y="156.3">0V</text>
<text x="27.8" y="165">The encoder Z-phase pulse output(single-ended output signal)</text>
<text x="42.1" y="167.4">(About 15mA drive capability)</text>
<text x="65.1" y="175.1">command pulse signal</text>
<text x="62.5" y="182.2">command direction signal</text>
<text x="38.6" y="193">Motor encoder Z-phase pulse feedback output signal</text>
<text x="38.6" y="199.4">Motor encoder B-phase pulse feedback output signal</text>
<text x="38.6" y="205.7">Motor encoder A-phase pulse feedback output signal</text>
<text x="119.4" y="220.7">+24V</text>
<text x="75.4" y="232.9">0V</text>
</g>
<g font-size="1.9" fill="#f00">
<text x="60.4" y="177.5">(5V Differential signal input)</text>
<text x="59.7" y="184.6">(5V Differential signal input)</text>
<text x="46.9" y="195.4">(5V Differential signal output)</text>
<text x="44.8" y="201.8">(5V Differential signal output)</text>
<text x="44" y="208.1">(5V Differential signal output)</text>
</g>
</svg>
